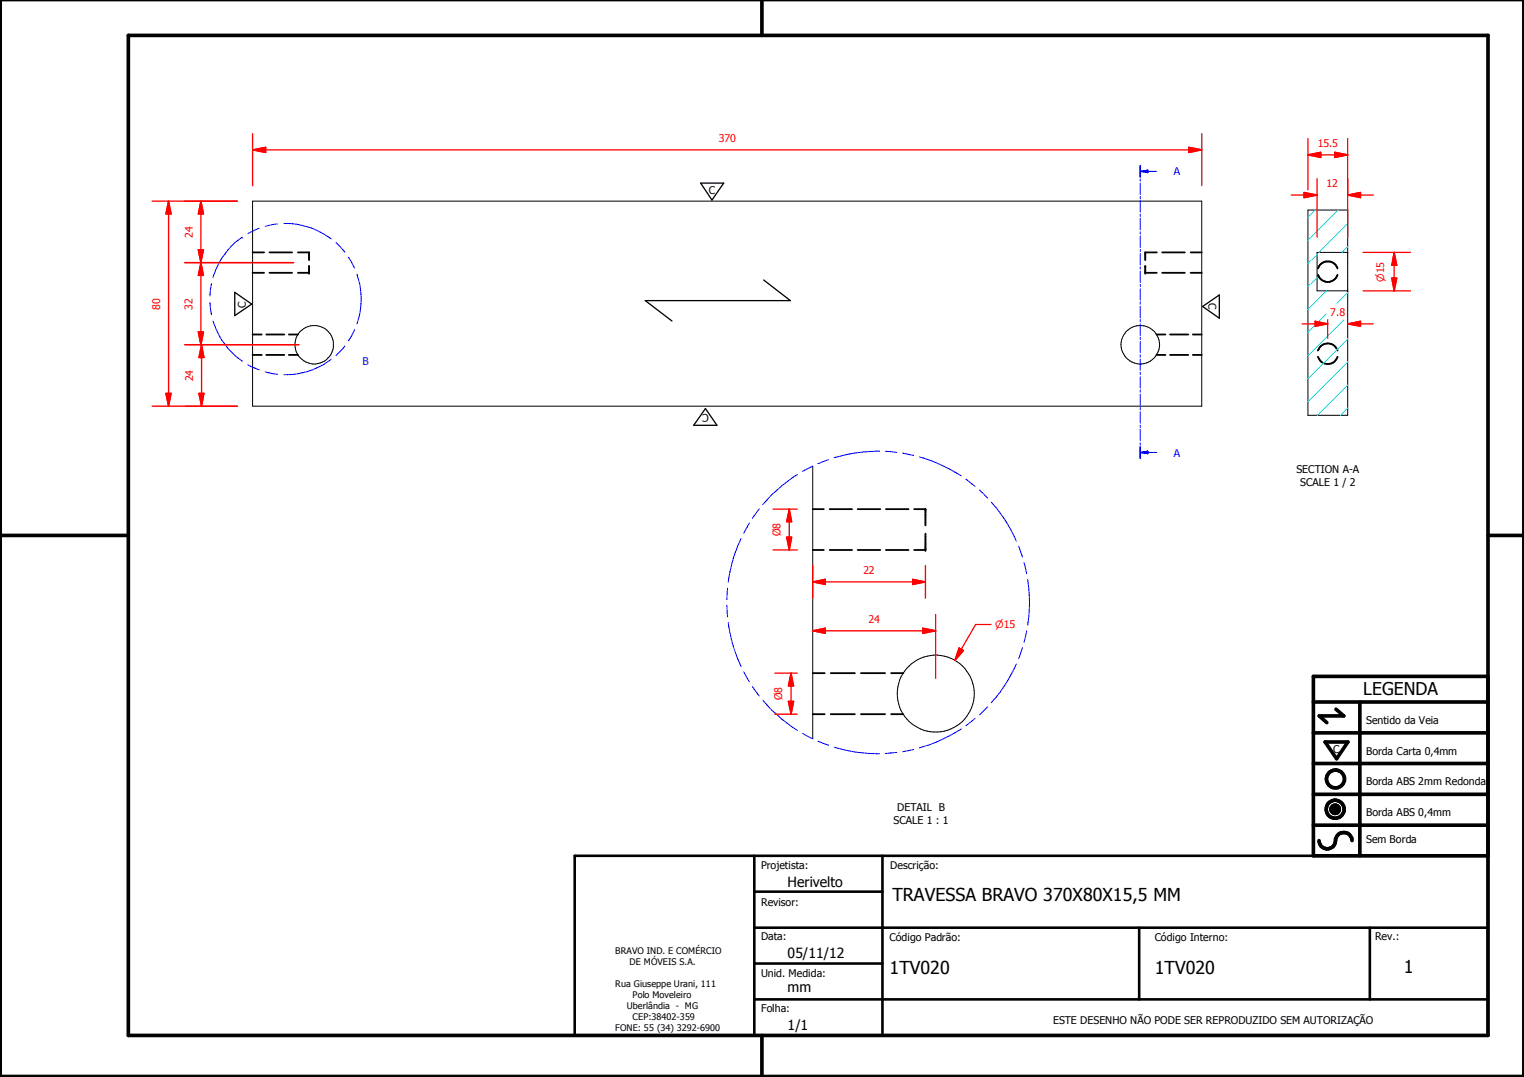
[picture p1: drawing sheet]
<svg xmlns="http://www.w3.org/2000/svg" width="297mm" height="210mm" viewBox="0 0 297 210" stroke-linecap="round" stroke-linejoin="round" font-family="sans-serif">
<g fill="none" stroke="#000" stroke-width=".35">
<path d="M49.2 49.2h2.3M49.2 53.2h2.3M52.5 49.2h4.4M52.5 53.2h4.4M58.1 49.2h2.1v1.3M60.2 51.9v1.3h-2.1M223.2 51.9v1.3h2.3M225.5 49.2h-2.3v1.3M226.5 49.2h4.4M226.5 53.2h4.4M232.1 49.2h2.1M232.1 53.2h2.1"/>
<path d="M256.9 53.6a2 2 0 0 0 1.9 1.4 2 2 0 0 0 1.9-1.4M256.9 52.3a2 2 0 0 1 3.2-.9l.2 .2 .4 .7M49.2 65.2h1.8M49.2 69.2h1.8M51.9 65.2h3.5M51.9 69.2h3.5M56.3 65.2h1.8M56.3 69.2h1.8M225.4 65.2h1.8M225.4 69.2h1.8M228 65.2h3.6M228 69.2h3.6"/>
<path d="M232.5 65.2h1.7M232.5 69.2h1.7M256.9 69.6a2 2 0 0 0 1.9 1.4 2 2 0 0 0 1.9-1.4M256.9 68.3a2 2 0 0 1 1.9-1.4 2 2 0 0 1 1.9 1.4M158.4 99.2h2.2M161.7 99.2h4.4M167.2 99.2h4.4M172.7 99.2h4.4M178.2 99.2h2.2v3.2M158.4 107.2h2.2M161.7 107.2h4.4M167.2 107.2h4.4"/>
<path d="M172.7 107.2h4.4M180.4 104v3.2h-2.2M158.4 131.2h2.3M158.4 139.2h2.3M161.9 131.2h4.7M161.9 139.2h4.7M167.8 131.2h4.7M167.8 139.2h4.7M173.7 131.2h2.4M173.7 139.2h2.4"/>
</g>
<g fill="#000">
<circle cx="60.2" cy="53.2" r=".18"/>
<circle cx="60.2" cy="50.5" r=".18"/>
<circle cx="60.2" cy="51.9" r=".18"/>
<circle cx="223.2" cy="51.9" r=".18"/>
<circle cx="223.2" cy="53.2" r=".18"/>
<circle cx="223.2" cy="50.5" r=".18"/>
<circle cx="180.4" cy="99.2" r=".18"/>
<circle cx="180.4" cy="107.2" r=".18"/>
</g>
<g fill="none" stroke="#000" stroke-width=".19">
<path d="M49.2 39.2h185v40h-185zM254.9 40.9h7.8v40h-7.8zM262.7 56.7h.1M262.7 49.2h-6v7.5h6M158.4 90.8v53.2M259.4 157.6l1.6 .1zM259.4 157.7l1.6 .1zM259.4 157.8l1.6 .1zM259.4 157.9h1.6v.1zM259.4 157.9l1.6 .1h-1.5zM259.4 157.6h1.6zM259.5 158h1.5z"/>
<path d="M259.5 158l1.4 .1zM259.5 157.5l1.5 .1zM259.5 158.1h1.4zM259.5 157.4l1.5 .1zM259.5 158.1l1.4 .1zM259.5 157.3l1.4 .1zM259.6 158.2h1.3zM259.6 158.2h1.2zM259.6 157.2l1.3 .1zM259.6 158.2l1.2 .1zM259.6 157.2h1.3zM259.7 158.3h1.1z"/>
<path d="M259.7 158.3l1 .1zM259.7 157.1l1.1 .1zM259.7 157.1h1.1zM259.8 158.4h.9zM259.8 158.4h.8zM259.8 157.1h1zM259.8 157.1h.9zM259.8 158.4l.8 .1zM259.8 157l.9 .1zM259.8 157h.8zM259.9 158.5h.7zM259.9 158.5h.6z"/>
<path d="M259.9 157h.7zM260 158.5h.5zM260 158.5h.4zM260 157h.6zM260.1 158.5h.3zM260.1 158.5h.2zM260.1 156.9l.4 .1zM260.1 156.9h.3zM260.1 156.9h.2z"/>
<circle cx="61.2" cy="67.2" r="3.7"/>
<circle cx="222.2" cy="67.2" r="3.7"/>
<circle cx="182.4" cy="135.2" r="7.5"/>
</g>
<g fill="#000">
<path d="M259.4 157.6h1.6zM259.5 157.5l1.5 .1zM259.5 157.4l1.5 .1zM259.5 157.3l1.4 .1zM259.6 157.2l1.3 .1zM259.6 157.2h1.3zM259.7 157.1l1.1 .1zM259.7 157.1h1.1zM259.8 157.1h1zM259.8 157.1h.9zM259.8 157l.9 .1zM259.8 157h.8z"/>
<path d="M259.9 157h.7zM260 157h.6zM260.1 156.9l.4 .1zM260.1 156.9h.3zM260.1 156.9h.2zM260.1 158.5h.2zM260 158.5h.4zM260.1 158.5h.3zM259.9 158.5h.6zM260 158.5h.5zM259.8 158.4l.8 .1zM259.9 158.5h.7z"/>
<path d="M259.8 158.4h.8zM259.7 158.3l1 .1zM259.8 158.4h.9zM259.6 158.2l1.2 .1zM259.7 158.3h1.1zM259.6 158.2h1.2zM259.5 158.1l1.4 .1zM259.6 158.2h1.3zM259.5 158l1.4 .1zM259.5 158.1h1.4zM259.4 157.9l1.6 .1h-1.5zM259.5 158h1.5z"/>
<path d="M259.4 157.6l1.6 .1zM259.4 157.7l1.6 .1zM259.4 157.8l1.6 .1zM259.4 157.9h1.6v.1z"/>
</g>
<g fill="none" stroke="#000" stroke-width=".71">
<path d="M148.5 0v6.9M297 -.1v209.9h-297v-209.9M25 6.9h265v194.9h-265zM0 104.4h25M290 104.4h7M256 136.8h34M260.4 138.2l1.5 1.3h-4.8l1.5 1.3M265 136.8v30M290 131.8h-34v35h34M256 154.8h34M256 148.8h34M256 142.8h34"/>
<path d="M258.3 144.6h4.4l-2.2 3.3zM256 160.8h34M257.1 163.8a1.62 1.62 0 0 0 1.8 1.6 1.62 1.62 0 0 0 1.4-1.9 1.63 1.63 0 0 1 1.7-1.2 1.63 1.63 0 0 1 1.5 1.5M148.5 201.8v8"/>
<circle cx="260.2" cy="157.7" r="1.76"/>
<circle cx="260.2" cy="157.7" r=".82"/>
<circle cx="260.3" cy="151.8" r="1.76"/>
</g>
<path d="M112 166.8h178v35h-178zM147 173.8h25M147 166.8v35M172 166.8v35M147 194.8h143M147 180.8h143M147 187.8h25M222 180.8v14M267 180.8v14" fill="none" stroke="#000" stroke-width=".51"/>
<g fill="none" stroke="#00f" stroke-width=".19">
<path d="M222.2 32.3v2.2M222.2 34.9v.4M222.2 35.7v2.2M222.2 38.3v.5M222.2 39.1v2.3M222.2 41.7v.5M222.2 42.5v2.3M222.2 45.2v.4M222.2 46v2.2M222.2 48.6v.4M222.2 49.4v2.2M222.2 52v.5"/>
<path d="M222.2 52.8v2.3M222.2 55.5v.4M222.2 56.3v2.2M222.2 58.8v.5M222.2 59.7v2.2M222.2 62.3v.4M222.2 63.1v2.3M222.2 65.7v.5M222.2 66.5v2.2M222.2 69.1v.5M222.2 70v2.2M222.2 72.6v.4"/>
<path d="M222.2 73.4v2.2M222.2 76v.5M222.2 76.8v2.2M222.2 79.4v.5M222.2 80.2v2.3M222.2 82.8v.5M222.2 83.7v2.2M222.2 86.3v.4M222.2 87.1v2.2M222.2 88.2h1.5"/>
</g>
<path d="M222.2 32.3v2.2M222.2 87.1v2.2" fill="none" stroke="#00f" stroke-width=".3"/>
<path d="M222.2 88.2l1.5-.3v.5z" fill="#00f"/>
<path d="M222.2 33.4h1.5M222.2 88.2l1.5-.3v.5zM223.7 88.2h1.8" fill="none" stroke="#00f" stroke-width=".19"/>
<path d="M222.2 33.4l1.5-.3v.6z" fill="#00f"/>
<g fill="none" stroke="#00f" stroke-width=".19">
<path d="M222.2 33.4l1.5-.3v.6zM223.7 33.4h1.8M40.9 58.9l.3 2.4M41.2 55.2l-.3 2.5M47.2 46.2h.1M47.2 46.2a15 15 0 0 0-5.7 7.9M50.5 44.5l-2.2 1.1M54.1 43.6l-2.4 .5M55.3 43.6a15.1 15.1 0 0 1 9.3 3M65.5 47.3l1.7 1.8M67.9 50.1l1.2 2.2M69.6 53.4a14.3 14.3 0 0 1 0 9.7"/>
<path d="M41.5 62.6a15.5 15.5 0 0 0 5.7 7.8M48.3 71.1l2.2 1M51.7 72.5l2.4 .4M64.6 70a14.4 14.4 0 0 1-9.3 3M67.2 67.4l-1.7 1.9M69.1 64.3l-1.2 2.1"/>
</g>
<g fill="none" stroke="#0ff" stroke-width=".19">
<path d="M256.4 40.9l-1.5 1.5M256.7 49.6l-1.8 1.8M256.7 54.1l-1.8 1.7M258.6 56.7l-3.7 3.6M260.8 40.9l-5.9 6M262.7 43.6l-5.6 5.6M262.7 48.1l-1.1 1.1M262.7 57.1l-2.1 2M258.5 61.3l-3.6 3.5M261.9 62.3l-7 7M262.7 66l-7.8 7.8M262.7 70.5l-7.8 7.8"/>
<path d="M262.7 75l-6 5.9M262.7 79.5l-1.4 1.4"/>
</g>
<path d="M49.2 29.2h2.6" fill="none" stroke="#f00" stroke-width=".25"/>
<path d="M49.2 29.2l2.6-.5v1z" fill="#f00"/>
<path d="M49.2 29.2l2.6-.5v1zM231.7 29.2h2.5" fill="none" stroke="#f00" stroke-width=".25"/>
<path d="M231.7 28.7l2.5 .5-2.5 .5z" fill="#f00"/>
<path d="M49.2 26v10.2M51.8 29.2h179.9M231.7 28.7l2.5 .5-2.5 .5zM234.2 26v10.2M39.3 76.7v2.5" fill="none" stroke="#f00" stroke-width=".25"/>
<path d="M38.8 76.7h.9l-.4 2.5z" fill="#f00"/>
<path d="M38.8 76.7h.9l-.4 2.5zM39.3 67.2v2.5" fill="none" stroke="#f00" stroke-width=".25"/>
<path d="M39.3 67.2l.4 2.5h-.9z" fill="#f00"/>
<path d="M36.1 79.2h10.2M36.1 67.2h22.1M39.2 64.7v2.5M39.3 67.2l.4 2.5h-.9zM39.3 69.7v7" fill="none" stroke="#f00" stroke-width=".25"/>
<path d="M38.6 64.7h1.1l-.5 2.5z" fill="#f00"/>
<path d="M39.2 51.2v2.5M38.6 64.7h1.1l-.5 2.5z" fill="none" stroke="#f00" stroke-width=".25"/>
<path d="M39.2 51.2l.5 2.5h-1.1z" fill="#f00"/>
<path d="M36 51.2h21.2M39.2 51.2l.5 2.5h-1.1zM39.2 48.7v2.5M39.2 53.7v11M36 67.2h22.2" fill="none" stroke="#f00" stroke-width=".25"/>
<path d="M38.6 48.7h1.1l-.5 2.5z" fill="#f00"/>
<path d="M39.2 39.2v2.5M38.6 48.7h1.1l-.5 2.5z" fill="none" stroke="#f00" stroke-width=".25"/>
<path d="M39.2 39.2l.5 2.5h-1.1z" fill="#f00"/>
<path d="M36 39.2h10.3M39.2 39.2l.5 2.5h-1.1zM36 51.2h21.2M39.2 41.7v7M32.8 76.7v2.5" fill="none" stroke="#f00" stroke-width=".25"/>
<path d="M32.3 76.7h1.1l-.6 2.5z" fill="#f00"/>
<path d="M32.8 39.2v2.5M32.3 76.7h1.1l-.6 2.5z" fill="none" stroke="#f00" stroke-width=".25"/>
<path d="M32.8 39.2l.6 2.5h-1.1z" fill="#f00"/>
<path d="M29.7 39.2h16.6M32.8 39.2l.6 2.5h-1.1zM32.8 41.7v35M271.7 54.2v2.5M29.7 79.2h16.6" fill="none" stroke="#f00" stroke-width=".25"/>
<path d="M271.3 54.2h.9l-.5 2.5z" fill="#f00"/>
<path d="M271.3 54.2h.9l-.5 2.5zM271.7 49.2v2.5" fill="none" stroke="#f00" stroke-width=".25"/>
<path d="M271.7 49.2l.5 2.5h-.9z" fill="#f00"/>
<path d="M260.2 30.2h2.5M265.7 49.2h9.2M265.7 56.7h9.2M271.7 49.2l.5 2.5h-.9zM271.7 51.7v2.5" fill="none" stroke="#f00" stroke-width=".25"/>
<path d="M260.2 29.7l2.5 .5-2.5 .5z" fill="#f00"/>
<path d="M254.9 30.2h2.5M260.2 29.7l2.5 .5-2.5 .5z" fill="none" stroke="#f00" stroke-width=".25"/>
<path d="M254.9 30.2l2.5-.5v1z" fill="#f00"/>
<path d="M254.2 38h2.5M254.9 30.2l2.5-.5v1zM254.9 27v10M257.4 30.2h2.8M262.7 27v11" fill="none" stroke="#f00" stroke-width=".25"/>
<path d="M254.2 37.5l2.5 .5-2.5 .5z" fill="#f00"/>
<path d="M254.2 37.5l2.5 .5-2.5 .5zM262.7 38h2.5" fill="none" stroke="#f00" stroke-width=".25"/>
<path d="M262.7 38l2.5-.5v1z" fill="#f00"/>
<path d="M251.7 38h2.5M256.7 34.8v11.4M262.7 38l2.5-.5v1zM262.7 34.8v11.4M265.2 38h2.5M256.3 63.1h2.5" fill="none" stroke="#f00" stroke-width=".25"/>
<path d="M256.3 62.6l2.5 .5-2.5 .5z" fill="#f00"/>
<path d="M256.3 62.6l2.5 .5-2.5 .5zM262.7 63.1h2.5" fill="none" stroke="#f00" stroke-width=".25"/>
<path d="M262.7 63.1l2.5-.5v1z" fill="#f00"/>
<path d="M253.8 63.1h2.5M258.8 62.3v3.6M262.7 63.1l2.5-.5v1zM265.2 63.1h2.5M158.4 113.4h2.5" fill="none" stroke="#f00" stroke-width=".25"/>
<path d="M136.6 35.7h4.5l-2.3 3.3zM45.8 57l3.3 2.3-3.3 2.2zM148.8 54.6l5.2 4h-28.2l5.2 4M234.4 59.7l3.3-2.2v4.5zM137.5 79.6l2.2 3.3h-4.5z" fill="none" stroke="#000" stroke-width=".25"/>
<g fill="none" stroke="#00f" stroke-width=".19">
<path d="M148 99.2l-1.4 1.8M155.4 92.5a32.6 32.6 0 0 0-6.7 5.8M158.4 90.8l-2 1.1M161.5 89.6l-2.1 .8M171.4 87.9a31.3 31.3 0 0 0-8.8 1.3M172.5 88l2.3 .2M175.9 88.3l2.2 .5M179.2 89.1a31.6 31.6 0 0 1 8.2 3.7M188.3 93.4l1.7 1.4M190.9 95.5l1.6 1.6M193.2 97.9a27.5 27.5 0 0 1 4.9 7.6M141.7 118l.1 2.2"/>
<path d="M141.8 114.6l-.1 2.2M144.4 104.9a27.7 27.7 0 0 0-2.5 8.6M146 101.9l-1.1 2M198.5 106.5l.8 2.1M199.6 109.6l.5 2.2M200.3 112.9a29.6 29.6 0 0 1 0 9M141.9 121.3a28.5 28.5 0 0 0 2.5 8.6M144.9 130.9l1.1 2M146.6 133.8l1.4 1.8M148.7 136.5a32.6 32.6 0 0 0 6.7 5.9M192.5 137.8l-1.6 1.5M198.1 129.4a28 28 0 0 1-4.9 7.5"/>
<path d="M199.3 126.2l-.8 2.2M200.1 123l-.5 2.2M156.4 142.9l2 1.1M159.4 144.4l2.1 .8M162.6 145.6a27.7 27.7 0 0 0 8.8 1.3M174.8 146.6l-2.3 .3M178.1 146l-2.2 .5M187.4 142.1a31.6 31.6 0 0 1-8.2 3.7M190 140l-1.7 1.4"/>
</g>
<path d="M158.4 113.4l2.5-.5v1z" fill="#f00"/>
<path d="M158.4 113.4l2.5-.5v1zM177.9 113.4h2.5" fill="none" stroke="#f00" stroke-width=".25"/>
<path d="M177.9 112.9l2.5 .5-2.5 .5z" fill="#f00"/>
<path d="M158.4 110.2v6.4M160.9 113.4h17M177.9 112.9l2.5 .5-2.5 .5zM180.4 110.2v6.4M179.9 122.9h2.5" fill="none" stroke="#f00" stroke-width=".25"/>
<path d="M179.9 122.4l2.5 .5-2.5 .5z" fill="#f00"/>
<path d="M158.4 122.9h2.5M179.9 122.4l2.5 .5-2.5 .5z" fill="none" stroke="#f00" stroke-width=".25"/>
<path d="M158.4 122.9l2.5-.5v1z" fill="#f00"/>
<path d="M182.4 119.8v12.4M158.4 122.9l2.5-.5v1zM160.9 122.9h19M187.4 126.5l-1.3 2.2" fill="none" stroke="#f00" stroke-width=".25"/>
<path d="M186.9 126.3l.9 .5-1.7 1.9z" fill="#f00"/>
<path d="M154.2 136.7v2.5M186.9 126.3l.9 .5-1.7 1.9zM193.2 121.7h-3l-2.8 4.8" fill="none" stroke="#f00" stroke-width=".25"/>
<path d="M153.7 136.7h1l-.5 2.5z" fill="#f00"/>
<path d="M153.7 136.7h1l-.5 2.5zM154.2 131.2v2.5" fill="none" stroke="#f00" stroke-width=".25"/>
<path d="M154.2 131.2l.5 2.5h-1z" fill="#f00"/>
<path d="M153.8 104.7v2.5M151 131.2h4.4M151 139.2h4.4M154.2 131.2l.5 2.5h-1zM154.2 133.7v3" fill="none" stroke="#f00" stroke-width=".25"/>
<path d="M153.3 104.7h1l-.5 2.5z" fill="#f00"/>
<path d="M153.8 99.2v2.5M153.3 104.7h1l-.5 2.5z" fill="none" stroke="#f00" stroke-width=".25"/>
<path d="M153.8 99.2l.5 2.5h-1z" fill="#f00"/>
<path d="M150.7 99.2h4.7M153.8 99.2l.5 2.5h-1zM150.7 107.2h4.7M153.8 101.7v3" fill="none" stroke="#f00" stroke-width=".25"/>
<g font-size="3.5">
<text x="173.9" y="175.7">TRAVESSA BRAVO 370X80X15,5 MM</text>
<text x="173.4" y="189.7">1TV020</text>
<text x="225.1" y="189.7">1TV020</text>
<text x="273.6" y="189.7">1</text>
</g>
<text font-size="3.4" x="265.7" y="135.4">LEGENDA</text>
<g font-size="2.7">
<text x="153.5" y="172.8">Herivelto</text>
<text x="153.5" y="186.6">05/11/12</text>
<text x="153.5" y="193.4">mm</text>
<text x="153.5" y="200.8">1/1</text>
</g>
<g font-size="2.1" fill="#f00">
<text x="140.1" y="27.6">370</text>
<text x="256.8" y="28.6">15.5</text>
<text x="258.6" y="36.4">12</text>
<text x="37.6" y="46.4" transform="rotate(-90 37.6 46.4)">24</text>
<text x="31.2" y="60.3" transform="rotate(-90 31.2 60.3)">80</text>
<text x="37.5" y="60.3" transform="rotate(-90 37.5 60.3)">32</text>
<text x="259.3" y="61.5">7.8</text>
<text x="37.7" y="74.3" transform="rotate(-90 37.7 74.3)">24</text>
<text x="152.1" y="104.5" transform="rotate(-90 152.1 104.5)">Ø8</text>
<text x="168.3" y="111.8">22</text>
<text x="169.2" y="121.3">24</text>
<text x="152.5" y="136.5" transform="rotate(-90 152.5 136.5)">Ø8</text>
</g>
<g font-size="2.1" fill="#00f">
<text x="228.8" y="34.2">A</text>
<text x="70.7" y="71.2">B</text>
<text x="228.8" y="89">A</text>
</g>
<g font-size="2.1">
<text x="138.2" y="37.9">C</text>
<text x="47.9" y="59.9" transform="rotate(-90 47.9 59.9)">C</text>
<text x="235.5" y="59.1" transform="rotate(90 235.5 59.1)">C</text>
<text x="138.2" y="80.8" transform="rotate(180 138.2 80.8)">C</text>
<text x="252.7" y="92.2">SECTION A-A</text>
<text x="253.4" y="94.7">SCALE 1 / 2</text>
<text x="266.3" y="141.1">Sentido da Veia</text>
<text x="259.8" y="146.7">C</text>
<text x="266.3" y="147.2">Borda Carta 0,4mm</text>
<text x="266.3" y="153.1">Borda ABS 2mm Redonda</text>
<text x="174.2" y="160.6">SCALE 1 : 1</text>
<text x="174.9" y="158.1">DETAIL B</text>
<text x="266.3" y="159">Borda ABS 0,4mm</text>
<text x="266.3" y="164.4">Sem Borda</text>
<text x="148.4" y="169.3">Projetista:</text>
<text x="173.5" y="169.5">Descrição:</text>
<text x="148.4" y="176.6">Revisor:</text>
<text x="148.4" y="183.2">Data:</text>
<text x="173.4" y="183.3">Código Padrão:</text>
<text x="225.1" y="183.3">Código Interno:</text>
<text x="268" y="183.2">Rev.:</text>
<text x="148.4" y="190.5">Unid. Medida:</text>
<text x="148.4" y="197.2">Folha:</text>
<text x="205.3" y="199.5">ESTE DESENHO NÃO PODE SER REPRODUZIDO SEM AUTORIZAÇÃO</text>
</g>
<g font-size="1.9" fill="#f00">
<text x="269.8" y="54.9" transform="rotate(-90 269.8 54.9)">⌀15</text>
<text x="194" y="122.5">⌀15</text>
</g>
<g font-size="1.8">
<text x="119.9" y="186">BRAVO IND. E COMÉRCIO</text>
<text x="122.7" y="188.1">DE MÓVEIS S.A.</text>
<text x="119.9" y="192.4">Rua Giuseppe Urani, 111</text>
<text x="122.2" y="196.7">Uberlândia - MG</text>
<text x="123.3" y="194.6">Polo Moveleiro</text>
<text x="119.9" y="201">FONE: 55 (34) 3292-6900</text>
<text x="123.3" y="198.8">CEP:38402-359</text>
</g>
</svg>
